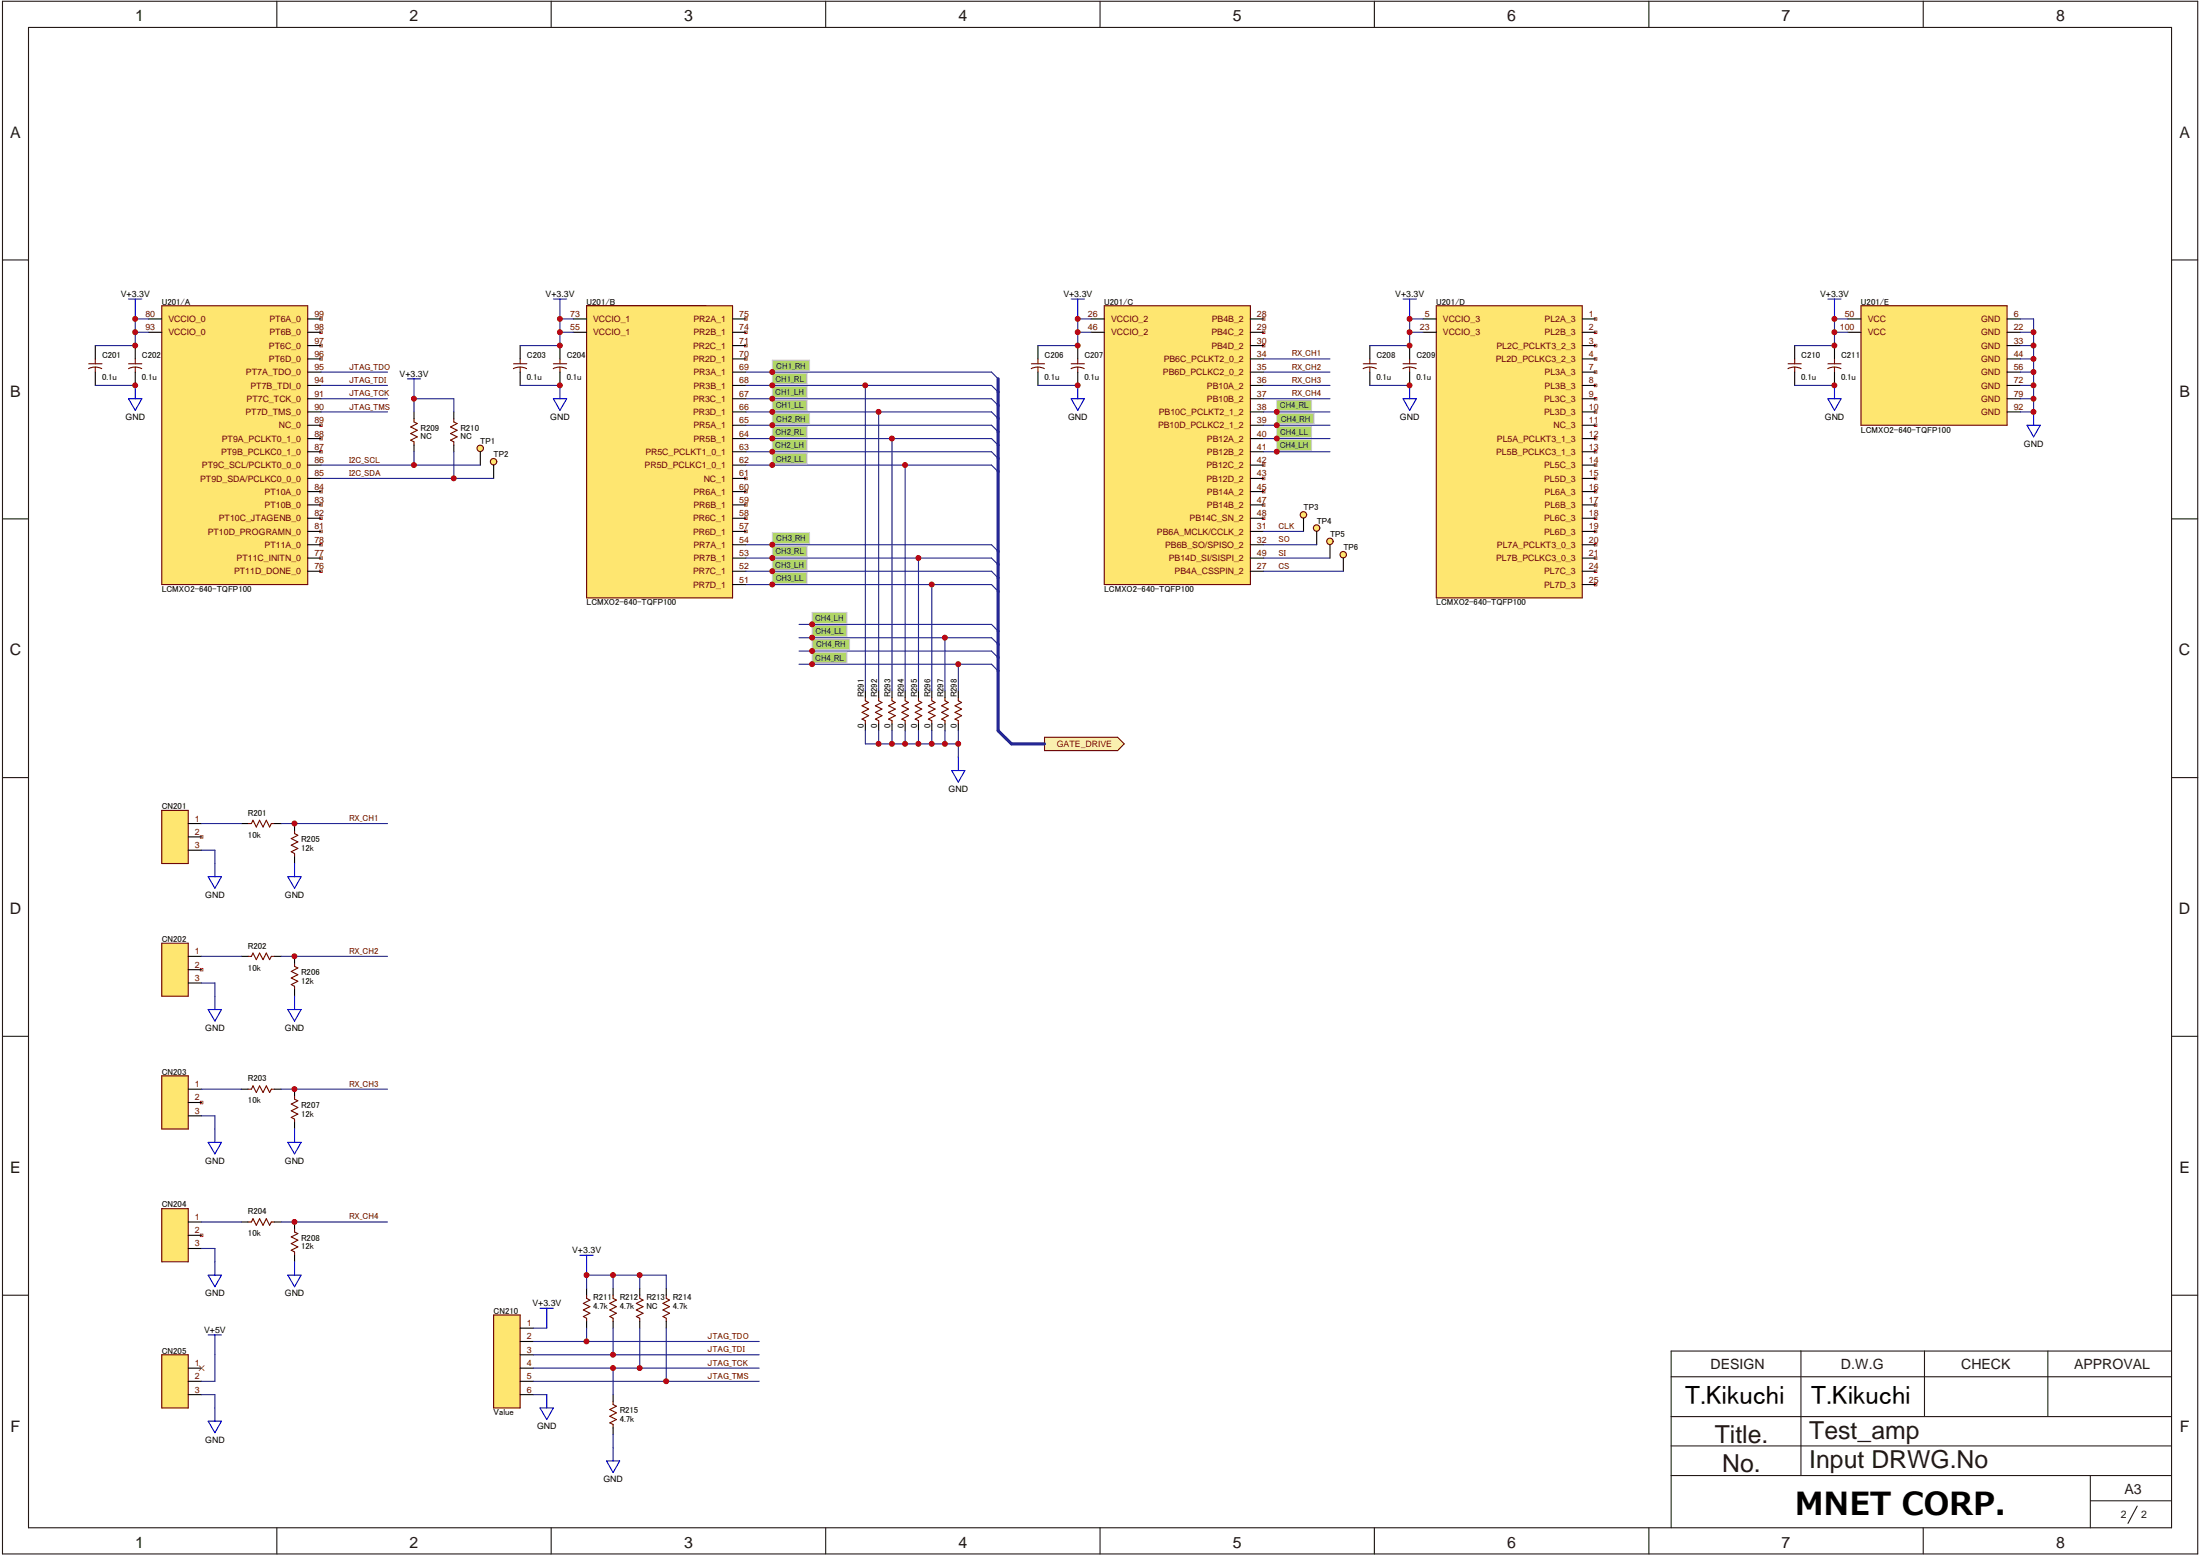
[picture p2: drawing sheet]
<svg xmlns="http://www.w3.org/2000/svg" width="297mm" height="210mm" viewBox="0 0 297 210" stroke-linecap="round" stroke-linejoin="round" font-family="sans-serif">
<g fill="none" stroke="#231916" stroke-width=".15">
<path d="M.3 .2h296.4v209.6h-296.4zM3.8 3.7h289.4v202.5h-289.4zM37.4 .2v3.5M74.4 .2v3.5M111.5 .2v3.5M148.5 .2v3.5M185.6 .2v3.5M222.6 .2v3.5M259.7 .2v3.5M.3 35.1h3.5M293.2 35.1h3.5M.3 70h3.5"/>
<path d="M293.2 70h3.5M.3 105h3.5M293.2 105h3.5M.3 139.9h3.5M293.2 139.9h3.5M.3 174.8h3.5M293.2 174.8h3.5M225.6 185.8h67.6M225.6 195.2h67.6M225.6 191.2h67.6M225.6 199.2h67.6M243.2 182.4v16.8"/>
<path d="M259.8 182.4v8.7M276.5 182.4v8.7M282.2 199.2v7M293.2 182.4h-67.6v23.8M37.4 206.2v3.6M74.4 206.2v3.6M111.5 206.2v3.6M148.5 206.2v3.6M185.6 206.2v3.6M222.6 206.2v3.6M259.7 206.2v3.6M282.3 202.6h10.9"/>
<path d="M288.6 203.3l-1.3 2.3"/>
</g>
<path d="M21.8 41.3h19.7v37.6h-19.7z" fill="#fee670"/>
<path d="M21.8 41.3h19.7v37.6h-19.7z" fill="none" stroke="#6e0000" stroke-width=".15"/>
<g fill="none" stroke="#e4007f" stroke-width=".14">
<path d="M43.2 42.9h.3v.3h-.3zM43.2 44.7h.3v.3h-.3zM43.2 46.5h.3v.3h-.3zM43.2 48.3h.3v.3h-.3zM43.2 57.2h.3v.4h-.3zM43.2 59h.3v.4h-.3zM43.2 76.9h.3v.4h-.3zM43.2 60.8h.3v.4h-.3zM43.2 66.2h.3v.3h-.3zM43.2 68h.3v.3h-.3zM43.2 69.8h.3v.3h-.3zM43.2 71.6h.3v.3h-.3z"/>
<path d="M43.2 73.4h.3v.3h-.3zM43.2 75.2h.3v.3h-.3z"/>
</g>
<g fill="none" stroke="#000" stroke-width=".15">
<path d="M20 44.9h1.8M20 43.1h1.8M41.5 59.2h1.8M41.5 57.4h1.8M41.5 48.5h1.8M41.5 46.7h1.8M41.5 44.9h1.8M41.5 43.1h1.8M41.5 50.2h1.8M41.5 52h1.8M41.5 53.8h1.8M41.5 55.6h1.8"/>
<path d="M41.5 77.1h1.8M41.5 75.3h1.8M41.5 73.5h1.8M41.5 71.7h1.8M41.5 70h1.8M41.5 68.2h1.8M41.5 66.4h1.8M41.5 61h1.8M41.5 64.6h1.8M41.5 62.8h1.8"/>
</g>
<path d="M79.2 41.3h16.1v37.6h-16.1z" fill="#fee670"/>
<path d="M79.2 41.3h16.1v37.6h-16.1z" fill="none" stroke="#6e0000" stroke-width=".15"/>
<path d="M79.2 41.3h19.7v39.4h-19.7z" fill="#fee670"/>
<path d="M79.2 41.3h19.7v39.4h-19.7z" fill="none" stroke="#6e0000" stroke-width=".15"/>
<path d="M100.5 42.9h.4v.3h-.4zM100.5 44.7h.4v.3h-.4zM100.5 46.5h.4v.3h-.4zM100.5 48.3h.4v.3h-.4zM100.5 64.4h.4v.3h-.4zM100.5 66.2h.4v.3h-.4zM100.5 68h.4v.3h-.4zM100.5 69.8h.4v.3h-.4zM100.5 71.6h.4v.3h-.4z" fill="none" stroke="#e4007f" stroke-width=".14"/>
<g fill="none" stroke="#000" stroke-width=".15">
<path d="M77.4 43.1h1.8M77.4 44.9h1.8M98.9 46.7h1.8M98.9 43.1h1.8M98.9 44.9h1.8M98.9 48.5h1.8M98.9 53.8h1.8M98.9 55.6h1.8M98.9 50.2h1.8M98.9 52h1.8M98.9 57.4h1.8M98.9 59.2h1.8"/>
<path d="M98.9 64.6h1.8M98.9 71.7h1.8M98.9 70h1.8M98.9 68.2h1.8M98.9 66.4h1.8M98.9 78.9h1.8M98.9 77.1h1.8M98.9 75.3h1.8M98.9 73.5h1.8M98.9 61h1.8M98.9 62.8h1.8"/>
</g>
<path d="M149.1 41.3h19.7v37.6h-19.7z" fill="#fee670"/>
<path d="M149.1 41.3h19.7v37.6h-19.7z" fill="none" stroke="#6e0000" stroke-width=".15"/>
<path d="M170.5 42.9h.3v.3h-.3zM170.5 44.7h.3v.3h-.3zM170.5 46.5h.3v.3h-.3zM170.5 62.6h.3v.3h-.3zM170.5 64.4h.3v.3h-.3zM170.5 66.2h.3v.3h-.3zM170.5 68h.3v.3h-.3zM170.5 69.8h.3v.3h-.3z" fill="none" stroke="#e4007f" stroke-width=".14"/>
<g fill="none" stroke="#000" stroke-width=".15">
<path d="M147.3 43.1h1.8M147.3 44.9h1.8M168.8 43.1h1.8M168.8 44.9h1.8M168.8 46.7h1.8M168.8 53.8h1.8M168.8 52h1.8M168.8 50.2h1.8M168.8 48.5h1.8M168.8 55.6h1.8M168.8 57.4h1.8M168.8 59.2h1.8"/>
<path d="M168.8 62.8h1.8M168.8 64.6h1.8M168.8 66.4h1.8M168.8 68.2h1.8M168.8 70h1.8M168.8 61h1.8M168.8 77.1h1.8M168.8 75.3h1.8M168.8 73.5h1.8M168.8 71.7h1.8"/>
</g>
<path d="M193.9 41.3h19.7v39.4h-19.7z" fill="#fee670"/>
<path d="M193.9 41.3h19.7v39.4h-19.7z" fill="none" stroke="#6e0000" stroke-width=".15"/>
<g fill="none" stroke="#e4007f" stroke-width=".14">
<path d="M215.3 51.9h.3v.3h-.3zM215.3 42.9h.3v.3h-.3zM215.3 44.7h.3v.3h-.3zM215.3 46.5h.3v.3h-.3zM215.3 48.3h.3v.3h-.3zM215.3 50.1h.3v.3h-.3zM215.3 53.7h.3v.3h-.3zM215.3 55.4h.3v.4h-.3zM215.3 57.2h.3v.4h-.3zM215.3 59h.3v.4h-.3zM215.3 60.8h.3v.4h-.3zM215.3 62.6h.3v.3h-.3z"/>
<path d="M215.3 64.4h.3v.3h-.3zM215.3 66.2h.3v.3h-.3zM215.3 68h.3v.3h-.3zM215.3 69.8h.3v.3h-.3zM215.3 71.6h.3v.3h-.3zM215.3 73.4h.3v.3h-.3zM215.3 75.2h.3v.3h-.3zM215.3 76.9h.3v.4h-.3zM215.3 78.7h.3v.4h-.3z"/>
</g>
<g fill="none" stroke="#000" stroke-width=".15">
<path d="M192.1 43.1h1.8M192.1 44.9h1.8M213.6 52h1.8M213.6 53.8h1.8M213.6 55.6h1.8M213.6 57.4h1.8M213.6 59.2h1.8M213.6 50.2h1.8M213.6 43.1h1.8M213.6 44.9h1.8M213.6 46.7h1.8M213.6 48.5h1.8"/>
<path d="M213.6 61h1.8M213.6 62.8h1.8M213.6 64.6h1.8M213.6 66.4h1.8M213.6 68.2h1.8M213.6 70h1.8M213.6 71.7h1.8M213.6 73.5h1.8M213.6 75.3h1.8M213.6 77.1h1.8M213.6 78.9h1.8"/>
</g>
<path d="M251.3 41.3h19.7v16.1h-19.7z" fill="#fee670"/>
<path d="M251.3 41.3h19.7v16.1h-19.7z" fill="none" stroke="#6e0000" stroke-width=".15"/>
<path d="M249.5 44.9h1.8M249.5 43.1h1.8M271 44.9h1.8M271 43.1h1.8M271 55.6h1.8M271 53.8h1.8M271 52h1.8M271 48.5h1.8M271 46.7h1.8M271 50.2h1.8" fill="none" stroke="#000" stroke-width=".15"/>
<path d="M21.8 109.4h3.6v7.1h-3.6z" fill="#fee670"/>
<path d="M21.8 109.4h3.6v7.2h-3.6z" fill="none" stroke="#6e0000" stroke-width=".15"/>
<path d="M25.4 111.2h1.8M25.4 113h1.8M25.4 114.8h1.8" fill="none" stroke="#000" stroke-width=".15"/>
<path d="M27 112.8h.4v.3h-.4z" fill="none" stroke="#e4007f" stroke-width=".14"/>
<path d="M21.8 127.3h3.6v7.2h-3.6z" fill="#fee670"/>
<path d="M21.8 127.3h3.6v7.2h-3.6z" fill="none" stroke="#6e0000" stroke-width=".15"/>
<path d="M27 130.7h.4v.4h-.4z" fill="none" stroke="#e4007f" stroke-width=".14"/>
<path d="M25.4 130.9h1.8M25.4 129.1h1.8M25.4 132.7h1.8" fill="none" stroke="#000" stroke-width=".15"/>
<path d="M21.8 145.2h3.6v7.2h-3.6z" fill="#fee670"/>
<path d="M21.8 145.2h3.6v7.2h-3.6z" fill="none" stroke="#6e0000" stroke-width=".15"/>
<path d="M27 148.7h.4v.3h-.4z" fill="none" stroke="#e4007f" stroke-width=".14"/>
<path d="M25.4 148.8h1.8M25.4 147h1.8M25.4 150.6h1.8" fill="none" stroke="#000" stroke-width=".15"/>
<path d="M21.8 163.2h3.6v7.1h-3.6z" fill="#fee670"/>
<g fill="none" stroke="#6e0000" stroke-width=".15">
<path d="M12 49.8l.8-.2 .9 .2M12 49.1h1.8M12.9 48.5v.6M12.9 49.6v.6M17.4 49.8l.8-.2 .9 .2M17.4 49.1h1.8M18.3 48.5v.6M18.3 49.6v.6M69.3 49.8l.9-.2 .9 .2M69.3 49.1h1.8M70.2 48.5v.6M70.2 49.6v.6"/>
<path d="M74.7 49.8l.9-.2 .9 .2M74.7 49.1h1.8M75.6 48.5v.6M75.6 49.6v.6M139.2 49.8l.9-.2 .9 .2M139.3 49.1h1.7M140.1 48.5v.6M140.1 49.6v.6M144.6 49.8l.9-.2 .9 .2M144.6 49.1h1.8M145.5 48.5v.6M145.5 49.6v.6"/>
<path d="M184 49.8l.9-.2 .9 .2M184.1 49.1h1.7M185 48.5v.6M185 49.6v.6M189.4 49.8l.9-.2 .9 .2M189.4 49.1h1.8M190.3 48.5v.6M190.3 49.6v.6M241.4 49.8l.9-.2 .9 .2M241.4 49.1h1.8M242.3 48.5v.6M242.3 49.6v.6"/>
<path d="M246.8 49.8l.9-.2 .9 .2M246.8 49.1h1.8M247.7 48.5v.6M247.7 49.6v.6M33.5 111.2h.4l.3-.5 .4 .9 .4-.9 .5 .9 .5-.9 .4 .9 .2-.4h.5M33.5 129.1h.4l.3-.4 .4 .8 .4-.8 .5 .8 .5-.8 .4 .8 .2-.4h.5M21.8 163.2h3.6v7.1h-3.6z"/>
</g>
<path d="M27 166.6h.4v.3h-.4z" fill="none" stroke="#e4007f" stroke-width=".14"/>
<g fill="none" stroke="#000" stroke-width=".15">
<path d="M12.9 46.7v1.8M12.9 50.2v1.8M18.3 46.7v1.8M18.3 50.2v1.8M70.2 46.7v1.8M70.2 50.2v1.8M75.6 46.7v1.8M75.6 50.2v1.8M140.1 46.7v1.8M140.1 50.2v1.8M145.5 46.7v1.8M145.5 50.2v1.8"/>
<path d="M185 46.7v1.8M185 50.2v1.8M190.3 46.7v1.8M190.3 50.2v1.8M242.3 46.7v1.8M242.3 50.2v1.8M247.7 46.7v1.8M247.7 50.2v1.8M32.6 111.2h.9M37.1 111.2h.9M32.6 129.1h.9M37.1 129.1h.9"/>
<path d="M25.4 166.8h1.8M25.4 165h1.8M25.4 168.5h1.8"/>
</g>
<path d="M66.7 177.5h3.5v12.5h-3.5z" fill="#fee670"/>
<path d="M39.8 112.1v.4l.4 .3-.9 .4 .9 .4-.9 .5 .9 .4-.9 .5 .5 .2v.5M39.8 130v.5l.4 .2-.9 .4 .9 .5-.9 .4 .9 .5-.9 .4 .5 .2v.5M33.5 147h.4l.3-.4 .4 .9 .4-.9 .5 .9 .5-.9 .4 .9 .2-.5h.5M39.8 147.9v.5l.4 .2-.9 .4 .9 .5-.9 .4 .9 .5-.9 .4 .5 .3v.4M33.5 165h.4l.3-.5 .4 .9 .4-.9 .5 .9 .5-.9 .4 .9 .2-.4h.5M39.8 165.8v.5l.4 .2-.9 .5 .9 .4-.9 .5 .9 .4-.9 .5 .5 .2v.4M66.7 177.5h3.5v12.6h-3.5zM79.2 174.8v.5l.4 .2-.8 .4 .8 .5-.8 .4 .8 .5-.8 .4 .4 .2v.5M82.8 174.8v.5l.4 .2-.9 .4 .9 .5-.9 .4 .9 .5-.9 .4 .5 .2v.5M86.4 174.8v.5l.4 .2-.9 .4 .9 .5-.9 .4 .9 .5-.9 .4 .5 .2v.5M90 174.8v.5l.4 .2-.9 .4 .9 .5-.9 .4 .9 .5-.9 .4 .5 .2v.5" fill="none" stroke="#6e0000" stroke-width=".15"/>
<g fill="none" stroke="#000" stroke-width=".15">
<path d="M39.8 111.2v.9M39.8 115.7v.9M39.8 129.1v.9M39.8 133.6v.9M32.6 147h.9M37.1 147h.9M39.8 147v.9M39.8 151.5v.9M32.6 165h.9M37.1 165h.9M39.8 165v.8M39.8 169.4v.9"/>
<path d="M70.2 179.3h1.8M79.2 173.9v.9M79.2 178.4v.9M82.8 173.9v.9M82.8 178.4v.9M86.4 173.9v.9M86.4 178.4v.9M90 173.9v.9M90 178.4v.9M70.2 181.1h1.8M70.2 182.9h1.8M70.2 184.7h1.8"/>
<path d="M70.2 186.5h1.8M70.2 188.3h1.8"/>
</g>
<circle cx="64.8" cy="60.5" r=".44" fill="#fee670"/>
<circle cx="64.8" cy="60.5" r=".43" fill="none" stroke="#6e0000" stroke-width=".15"/>
<path d="M64.9 61v1.8" fill="none" stroke="#000" stroke-width=".15"/>
<circle cx="66.6" cy="62.3" r=".44" fill="#fee670"/>
<g fill="none" stroke="#6e0000" stroke-width=".15">
<path d="M116.8 94.1v.5l.5 .2-.9 .5 .9 .4-.9 .5 .9 .4-.9 .5 .4 .2v.4M118.6 94.1v.5l.5 .2-.9 .5 .9 .4-.9 .5 .9 .4-.9 .5 .4 .2v.4M120.4 94.1v.5l.5 .2-.9 .5 .9 .4-.9 .5 .9 .4-.9 .5 .4 .2v.4M122.2 94.1v.5l.5 .2-.9 .5 .9 .4-.9 .5 .9 .4-.9 .5 .4 .2v.4M124 94.1v.5l.5 .2-.9 .5 .9 .4-.9 .5 .9 .4-.9 .5 .4 .2v.4M125.8 94.1v.5l.5 .2-1 .5 1 .4-1 .5 1 .4-1 .5 .5 .2v.4M127.6 94.1v.5l.4 .2-.9 .5 .9 .4-.9 .5 .9 .4-.9 .5 .5 .2v.4M129.4 94.1v.5l.4 .2-.9 .5 .9 .4-.9 .5 .9 .4-.9 .5 .5 .2v.4"/>
<circle cx="66.6" cy="62.3" r=".43"/>
</g>
<g fill="none" stroke="#000" stroke-width=".15">
<path d="M66.7 62.8v1.8M116.8 93.3v.8M116.8 97.7v.9M118.6 93.3v.8M118.6 97.7v.9M120.4 93.3v.8M120.4 97.7v.9M122.2 93.3v.8M122.2 97.7v.9M124 93.3v.8M124 97.7v.9M125.8 93.3v.8"/>
<path d="M125.8 97.7v.9M127.6 93.3v.8M127.6 97.7v.9M129.4 93.3v.8M129.4 97.7v.9"/>
</g>
<path d="M21.8 182.9h3.6v7.1h-3.6z" fill="#fee670"/>
<path d="M21.8 182.9h3.6v7.2h-3.6z" fill="none" stroke="#6e0000" stroke-width=".15"/>
<path d="M26.9 184.3l.2 .3M27.1 184.8l-.2 .2M27.3 184.8l.3 .2M27.6 184.3l-.3 .3" fill="none" stroke="#e4007f" stroke-width=".14"/>
<path d="M25.4 184.7h1.8M25.4 188.3h1.8M25.4 186.5h1.8" fill="none" stroke="#000" stroke-width=".15"/>
<circle cx="176" cy="69.5" r=".45" fill="#fee670"/>
<circle cx="176" cy="69.5" r=".43" fill="none" stroke="#6e0000" stroke-width=".15"/>
<path d="M176 70v1.7" fill="none" stroke="#000" stroke-width=".15"/>
<circle cx="177.8" cy="71.3" r=".45" fill="#fee670"/>
<circle cx="177.8" cy="71.3" r=".43" fill="none" stroke="#6e0000" stroke-width=".15"/>
<path d="M177.8 71.7v1.8" fill="none" stroke="#000" stroke-width=".15"/>
<circle cx="179.6" cy="73.1" r=".44" fill="#fee670"/>
<circle cx="179.6" cy="73.1" r=".43" fill="none" stroke="#6e0000" stroke-width=".15"/>
<path d="M179.6 73.5v1.8" fill="none" stroke="#000" stroke-width=".15"/>
<circle cx="181.4" cy="74.9" r=".45" fill="#fee670"/>
<g fill="none" stroke="#6e0000" stroke-width=".15">
<path d="M55.9 56.5v.5l.4 .2-.8 .4 .8 .5-.8 .4 .8 .5-.8 .4 .4 .2v.5M61.3 56.5v.5l.4 .2-.9 .4 .9 .5-.9 .4 .9 .5-.9 .4 .5 .2v.5M82.8 189.1v.5l.4 .2-.9 .5 .9 .4-.9 .5 .9 .4-.9 .5 .5 .2v.4"/>
<circle cx="181.4" cy="74.9" r=".43"/>
</g>
<path d="M55.9 55.6v.9M61.3 55.6v.9M55.9 60.1v.9M61.3 60.1v.9M181.4 75.3v1.8M82.8 188.3v.8M82.8 192.7v.9" fill="none" stroke="#000" stroke-width=".15"/>
<g fill="none" stroke="#1e2188" stroke-width=".15">
<path d="M12.9 52h5.4M18.3 44.9h1.7M20 43.1h-1.7v3.6h-5.4M43.3 53.8h9M43.3 50.2h9M43.3 52h9M43.3 55.6h9M55.9 55.6v-1.8h5.4v1.8M70.2 52h5.4M75.6 44.9h1.8M77.4 43.1h-1.8v3.6h-5.4M100.7 53.8h33.2l.9 .9"/>
<path d="M100.7 50.2h33.2l.9 .9M100.7 52h33.2l.9 .9M100.7 55.6h33.2l.9 .9M100.7 57.4h33.2l.9 .9M100.7 59.2h33.2l.9 .9M116.8 52v41.3M118.6 55.6v37.7M120.4 59.2v34.1M140.1 52h5.4M145.5 44.9h1.8M147.3 43.1h-1.8v3.6h-5.4M170.6 53.8h9"/>
<path d="M170.6 50.2h9M170.6 52h9M170.6 55.6h9M170.6 57.4h9M170.6 59.2h9M170.6 48.5h9M185 52h5.3M190.3 44.9h1.8M192.1 43.1h-1.8v3.6h-5.3M242.3 52h5.4M247.7 44.9h1.8M249.5 43.1h-1.8v3.6h-5.4"/>
<path d="M272.8 44.9h1.8M272.8 43.1h1.8v12.5h-1.8M272.8 46.7h1.8M272.8 53.8h1.8M272.8 50.2h1.8M272.8 52h1.8M272.8 48.5h1.8M43.3 64.6h23.4M43.3 62.8h21.6M55.9 61v1.8M61.3 61v3.6M100.7 62.8h33.2l.9 .9"/>
<path d="M100.7 78.9h33.2l.9 .9M100.7 77.1h33.2l.9 .9M100.7 75.3h33.2l.9 .9M100.7 73.5h33.2l.9 .9M100.7 61h33.2l.9 .9M122.2 62.8v30.5M124 75.3v18M125.8 78.9v14.4M170.6 77.1h10.8M170.6 75.3h9M170.6 73.5h7.2M170.6 61h9"/>
<path d="M170.6 71.7h5.4M107.9 89.7h26l.9 .9M107.9 87.9h26l.9 .9M107.9 86.1h26l.9 .9M107.9 84.3h26l.9 .9M116.8 98.6v1.8h12.6M118.6 98.6v1.8M120.4 98.6v1.8M122.2 98.6v1.8M124 98.6v1.8M125.8 98.6v1.8M127.6 86.1v7.2"/>
<path d="M127.6 98.6v1.8M129.4 89.7v3.6M129.4 98.6v3.6M27.2 111.2h5.4M27.2 114.8h1.8v1.8M38 111.2h14.3M27.2 129.1h5.4M27.2 132.7h1.8v1.8M38 129.1h14.3M27.2 147h5.4M27.2 150.6h1.8v1.8M38 147h14.3"/>
<path d="M27.2 165h5.4M27.2 168.5h1.8v1.8M38 165h14.3M72 179.3h1.8M79.2 173.9v-1.8h10.8v1.8M79.2 179.3v1.8M82.8 172.1v1.8M82.8 179.3v3.6M86.4 172.1v1.8M86.4 179.3v5.4M90 179.3v7.2M27.2 188.3h1.8v1.8"/>
<path d="M29 182.9v3.6h-1.8M72 181.1h30.5M72 182.9h30.5M72 184.7h30.5M72 186.5h30.5M72 188.3h1.8M82.8 184.7v3.6M82.8 193.6v1.8"/>
</g>
<path d="M141 99.5h9.9l.9 .9-.9 .9h-9.9z" fill-rule="evenodd" fill="#fffab7"/>
<path d="M141 99.5h9.9l.9 .9-.9 .9h-9.9z" fill="none" stroke="#6e0000" stroke-width=".15"/>
<path d="M104.3 52.2h4.6v1.4h-4.6z" fill="#b1d665"/>
<path d="M104.3 52.2h4.7v1.4h-4.7z" fill="none" stroke="#ccc" stroke-width=".15"/>
<path d="M104.3 54h4.6v1.4h-4.6z" fill="#b1d665"/>
<path d="M104.3 54h4.7v1.4h-4.7z" fill="none" stroke="#ccc" stroke-width=".15"/>
<path d="M104.3 48.6h5v1.4h-5z" fill="#b1d665"/>
<path d="M104.3 48.6h5v1.5h-5z" fill="none" stroke="#ccc" stroke-width=".15"/>
<path d="M104.3 50.4h4.6v1.4h-4.6z" fill="#b1d665"/>
<path d="M104.3 50.4h4.7v1.4h-4.7z" fill="none" stroke="#ccc" stroke-width=".15"/>
<path d="M104.3 77.3h4.6v1.4h-4.6z" fill="#b1d665"/>
<path d="M104.3 77.3h4.7v1.4h-4.7z" fill="none" stroke="#ccc" stroke-width=".15"/>
<path d="M104.3 75.5h4.6v1.4h-4.6z" fill="#b1d665"/>
<path d="M104.3 75.5h4.7v1.4h-4.7z" fill="none" stroke="#ccc" stroke-width=".15"/>
<path d="M104.3 73.7h4.6v1.4h-4.6z" fill="#b1d665"/>
<path d="M104.3 73.7h4.7v1.4h-4.7z" fill="none" stroke="#ccc" stroke-width=".15"/>
<path d="M104.3 71.9h5v1.4h-5z" fill="#b1d665"/>
<path d="M104.3 71.9h5v1.5h-5z" fill="none" stroke="#ccc" stroke-width=".15"/>
<path d="M104.3 59.4h4.6v1.4h-4.6z" fill="#b1d665"/>
<path d="M104.3 59.4h4.7v1.4h-4.7z" fill="none" stroke="#ccc" stroke-width=".15"/>
<path d="M104.3 61.2h4.6v1.4h-4.6z" fill="#b1d665"/>
<path d="M104.3 61.2h4.7v1.4h-4.7z" fill="none" stroke="#ccc" stroke-width=".15"/>
<path d="M104.3 55.8h5v1.4h-5z" fill="#b1d665"/>
<path d="M104.3 55.8h5v1.4h-5z" fill="none" stroke="#ccc" stroke-width=".15"/>
<path d="M104.3 57.6h4.6v1.4h-4.6z" fill="#b1d665"/>
<path d="M104.3 57.6h4.7v1.4h-4.7z" fill="none" stroke="#ccc" stroke-width=".15"/>
<path d="M172.4 54h4.7v1.4h-4.7z" fill="#b1d665"/>
<path d="M172.4 54h4.7v1.4h-4.7z" fill="none" stroke="#ccc" stroke-width=".15"/>
<path d="M109.7 88.1h4.6v1.4h-4.6z" fill="#b1d665"/>
<path d="M109.7 88.1h4.6v1.4h-4.6z" fill="none" stroke="#ccc" stroke-width=".15"/>
<path d="M172.4 55.8h5v1.4h-5z" fill="#b1d665"/>
<path d="M172.4 55.8h5v1.4h-5z" fill="none" stroke="#ccc" stroke-width=".15"/>
<path d="M109.7 86.3h5v1.4h-5z" fill="#b1d665"/>
<path d="M109.7 86.3h5v1.4h-5z" fill="none" stroke="#ccc" stroke-width=".15"/>
<path d="M172.4 57.6h4.7v1.4h-4.7z" fill="#b1d665"/>
<path d="M172.4 57.6h4.7v1.4h-4.7z" fill="none" stroke="#ccc" stroke-width=".15"/>
<path d="M109.7 84.5h4.6v1.4h-4.6z" fill="#b1d665"/>
<path d="M109.7 84.5h4.6v1.4h-4.6z" fill="none" stroke="#ccc" stroke-width=".15"/>
<path d="M172.4 59.4h4.7v1.4h-4.7z" fill="#b1d665"/>
<path d="M172.4 59.4h4.7v1.4h-4.7z" fill="none" stroke="#ccc" stroke-width=".15"/>
<path d="M109.7 82.7h4.6v1.4h-4.6z" fill="#b1d665"/>
<path d="M109.7 82.7h4.6v1.4h-4.6z" fill="none" stroke="#ccc" stroke-width=".15"/>
<g fill="none" stroke="#00f" stroke-width=".15">
<path d="M17.4 40.4h1.8M17.4 53.8h1.8l-.9 1.6zM18.3 40.4v2.7M18.3 52v1.8M55 51.1h1.8M55.9 51.1v2.7M74.7 40.4h1.8M74.7 53.8h1.8l-.9 1.6zM75.6 40.4v2.7M75.6 52v1.8M144.6 40.4h1.8M144.6 53.8h1.8l-.9 1.6z"/>
<path d="M145.5 40.4v2.7M145.5 52v1.8M189.4 40.4h1.8M189.4 53.8h1.8l-.9 1.6zM190.3 40.4v2.7M190.3 52v1.8M246.8 40.4h1.8M246.8 53.8h1.8l-.9 1.6zM247.7 40.4v2.7M247.7 52v1.8M273.7 57.4h1.8l-.9 1.6zM274.6 55.6v1.8"/>
<path d="M28.1 118.3h1.8l-.9 1.6zM29 116.6v1.7M38.9 118.3h1.8l-.9 1.6zM39.8 116.6v1.7M128.5 104h1.8l-.9 1.6zM129.4 102.2v1.8M28.1 136.3h1.8l-.9 1.5zM29 134.5v1.8M38.9 136.3h1.8l-.9 1.5zM39.8 134.5v1.8M28.1 154.2h1.8l-.9 1.6zM29 152.4v1.8"/>
<path d="M38.9 154.2h1.8l-.9 1.6zM39.8 152.4v1.8M28.1 172.1h1.8l-.9 1.6zM29 170.3v1.8M38.9 172.1h1.8l-.9 1.6zM39.8 170.3v1.8M72.9 176.6h1.8M73.8 176.6v2.7M78.3 169.4h1.8M79.2 169.4v2.7M28.1 191.8h1.8l-.9 1.6zM28.1 180.2h1.8"/>
<path d="M29 180.2v2.7M29 190.1v1.7M72.9 190.1h1.8l-.9 1.5zM73.8 188.3v1.8M81.9 197.2h1.8l-.9 1.6zM82.8 195.4v1.8"/>
</g>
<circle cx="18.2" cy="44.8" r=".33" fill="#b50000"/>
<circle cx="18.2" cy="44.8" r=".33" fill="none" stroke="#b50000" stroke-width=".14"/>
<circle cx="18.2" cy="43" r=".33" fill="#b50000"/>
<circle cx="18.2" cy="43" r=".33" fill="none" stroke="#b50000" stroke-width=".14"/>
<circle cx="18.2" cy="46.6" r=".33" fill="#b50000"/>
<circle cx="18.2" cy="46.6" r=".33" fill="none" stroke="#b50000" stroke-width=".14"/>
<circle cx="75.6" cy="44.8" r=".33" fill="#b50000"/>
<circle cx="75.6" cy="44.8" r=".33" fill="none" stroke="#b50000" stroke-width=".14"/>
<circle cx="75.6" cy="46.6" r=".33" fill="#b50000"/>
<circle cx="75.6" cy="46.6" r=".33" fill="none" stroke="#b50000" stroke-width=".14"/>
<circle cx="75.6" cy="43" r=".33" fill="#b50000"/>
<circle cx="75.6" cy="43" r=".33" fill="none" stroke="#b50000" stroke-width=".14"/>
<circle cx="145.5" cy="44.8" r=".33" fill="#b50000"/>
<circle cx="145.5" cy="44.8" r=".33" fill="none" stroke="#b50000" stroke-width=".14"/>
<circle cx="145.5" cy="46.6" r=".33" fill="#b50000"/>
<circle cx="145.5" cy="46.6" r=".33" fill="none" stroke="#b50000" stroke-width=".14"/>
<circle cx="145.5" cy="43" r=".33" fill="#b50000"/>
<circle cx="145.5" cy="43" r=".33" fill="none" stroke="#b50000" stroke-width=".14"/>
<circle cx="190.3" cy="44.8" r=".33" fill="#b50000"/>
<circle cx="190.3" cy="44.8" r=".33" fill="none" stroke="#b50000" stroke-width=".14"/>
<circle cx="190.3" cy="43" r=".33" fill="#b50000"/>
<circle cx="190.3" cy="43" r=".33" fill="none" stroke="#b50000" stroke-width=".14"/>
<circle cx="190.3" cy="46.6" r=".33" fill="#b50000"/>
<circle cx="190.3" cy="46.6" r=".33" fill="none" stroke="#b50000" stroke-width=".14"/>
<circle cx="247.7" cy="44.8" r=".33" fill="#b50000"/>
<circle cx="247.7" cy="44.8" r=".33" fill="none" stroke="#b50000" stroke-width=".14"/>
<circle cx="247.7" cy="43" r=".33" fill="#b50000"/>
<circle cx="247.7" cy="43" r=".33" fill="none" stroke="#b50000" stroke-width=".14"/>
<circle cx="247.7" cy="46.6" r=".33" fill="#b50000"/>
<circle cx="247.7" cy="46.6" r=".33" fill="none" stroke="#b50000" stroke-width=".14"/>
<circle cx="79.2" cy="172.1" r=".33" fill="#b50000"/>
<circle cx="79.2" cy="172.1" r=".33" fill="none" stroke="#b50000" stroke-width=".14"/>
<circle cx="82.8" cy="172.1" r=".33" fill="#b50000"/>
<circle cx="82.8" cy="172.1" r=".33" fill="none" stroke="#b50000" stroke-width=".14"/>
<circle cx="86.4" cy="172.1" r=".33" fill="#b50000"/>
<circle cx="86.4" cy="172.1" r=".33" fill="none" stroke="#b50000" stroke-width=".14"/>
<circle cx="55.9" cy="53.8" r=".33" fill="#b50000"/>
<circle cx="55.9" cy="53.8" r=".33" fill="none" stroke="#b50000" stroke-width=".14"/>
<circle cx="79.2" cy="181.1" r=".33" fill="#b50000"/>
<circle cx="79.2" cy="181.1" r=".33" fill="none" stroke="#b50000" stroke-width=".14"/>
<circle cx="82.8" cy="182.9" r=".33" fill="#b50000"/>
<circle cx="82.8" cy="182.9" r=".33" fill="none" stroke="#b50000" stroke-width=".14"/>
<circle cx="82.8" cy="184.7" r=".33" fill="#b50000"/>
<circle cx="82.8" cy="184.7" r=".33" fill="none" stroke="#b50000" stroke-width=".14"/>
<circle cx="86.4" cy="184.7" r=".33" fill="#b50000"/>
<circle cx="86.4" cy="184.7" r=".33" fill="none" stroke="#b50000" stroke-width=".14"/>
<circle cx="89.9" cy="186.4" r=".33" fill="#b50000"/>
<circle cx="89.9" cy="186.4" r=".33" fill="none" stroke="#b50000" stroke-width=".14"/>
<circle cx="61.3" cy="64.6" r=".33" fill="#b50000"/>
<circle cx="61.3" cy="64.6" r=".33" fill="none" stroke="#b50000" stroke-width=".14"/>
<circle cx="55.9" cy="62.8" r=".33" fill="#b50000"/>
<circle cx="55.9" cy="62.8" r=".33" fill="none" stroke="#b50000" stroke-width=".14"/>
<circle cx="118.6" cy="55.6" r=".33" fill="#b50000"/>
<circle cx="118.6" cy="55.6" r=".33" fill="none" stroke="#b50000" stroke-width=".14"/>
<circle cx="116.8" cy="52" r=".33" fill="#b50000"/>
<circle cx="116.8" cy="52" r=".33" fill="none" stroke="#b50000" stroke-width=".14"/>
<circle cx="125.8" cy="78.9" r=".33" fill="#b50000"/>
<circle cx="125.8" cy="78.9" r=".33" fill="none" stroke="#b50000" stroke-width=".14"/>
<circle cx="124" cy="75.3" r=".33" fill="#b50000"/>
<circle cx="124" cy="75.3" r=".33" fill="none" stroke="#b50000" stroke-width=".14"/>
<circle cx="122.2" cy="62.8" r=".33" fill="#b50000"/>
<circle cx="122.2" cy="62.8" r=".33" fill="none" stroke="#b50000" stroke-width=".14"/>
<circle cx="120.4" cy="59.2" r=".33" fill="#b50000"/>
<circle cx="120.4" cy="59.2" r=".33" fill="none" stroke="#b50000" stroke-width=".14"/>
<circle cx="39.8" cy="164.9" r=".33" fill="#b50000"/>
<circle cx="39.8" cy="164.9" r=".33" fill="none" stroke="#b50000" stroke-width=".14"/>
<circle cx="39.8" cy="147" r=".33" fill="#b50000"/>
<circle cx="39.8" cy="147" r=".33" fill="none" stroke="#b50000" stroke-width=".14"/>
<circle cx="39.8" cy="129.1" r=".33" fill="#b50000"/>
<circle cx="39.8" cy="129.1" r=".33" fill="none" stroke="#b50000" stroke-width=".14"/>
<circle cx="39.8" cy="111.2" r=".33" fill="#b50000"/>
<circle cx="39.8" cy="111.2" r=".33" fill="none" stroke="#b50000" stroke-width=".14"/>
<circle cx="129.4" cy="89.7" r=".33" fill="#b50000"/>
<circle cx="129.4" cy="89.7" r=".33" fill="none" stroke="#b50000" stroke-width=".14"/>
<circle cx="127.6" cy="86.1" r=".33" fill="#b50000"/>
<circle cx="127.6" cy="86.1" r=".33" fill="none" stroke="#b50000" stroke-width=".14"/>
<circle cx="274.6" cy="55.6" r=".33" fill="#b50000"/>
<circle cx="274.6" cy="55.6" r=".33" fill="none" stroke="#b50000" stroke-width=".14"/>
<circle cx="274.6" cy="53.8" r=".33" fill="#b50000"/>
<circle cx="274.6" cy="53.8" r=".33" fill="none" stroke="#b50000" stroke-width=".14"/>
<circle cx="274.6" cy="52" r=".33" fill="#b50000"/>
<circle cx="274.6" cy="52" r=".33" fill="none" stroke="#b50000" stroke-width=".14"/>
<circle cx="274.6" cy="50.2" r=".33" fill="#b50000"/>
<circle cx="274.6" cy="50.2" r=".33" fill="none" stroke="#b50000" stroke-width=".14"/>
<circle cx="274.6" cy="48.4" r=".33" fill="#b50000"/>
<circle cx="274.6" cy="48.4" r=".33" fill="none" stroke="#b50000" stroke-width=".14"/>
<circle cx="274.6" cy="46.6" r=".33" fill="#b50000"/>
<circle cx="274.6" cy="46.6" r=".33" fill="none" stroke="#b50000" stroke-width=".14"/>
<circle cx="274.6" cy="44.8" r=".33" fill="#b50000"/>
<circle cx="274.6" cy="44.8" r=".33" fill="none" stroke="#b50000" stroke-width=".14"/>
<circle cx="18.2" cy="52" r=".33" fill="#b50000"/>
<circle cx="18.2" cy="52" r=".33" fill="none" stroke="#b50000" stroke-width=".14"/>
<circle cx="75.6" cy="52" r=".33" fill="#b50000"/>
<circle cx="75.6" cy="52" r=".33" fill="none" stroke="#b50000" stroke-width=".14"/>
<circle cx="145.5" cy="52" r=".33" fill="#b50000"/>
<circle cx="145.5" cy="52" r=".33" fill="none" stroke="#b50000" stroke-width=".14"/>
<circle cx="190.3" cy="52" r=".33" fill="#b50000"/>
<circle cx="190.3" cy="52" r=".33" fill="none" stroke="#b50000" stroke-width=".14"/>
<circle cx="247.7" cy="52" r=".33" fill="#b50000"/>
<circle cx="247.7" cy="52" r=".33" fill="none" stroke="#b50000" stroke-width=".14"/>
<circle cx="118.6" cy="100.4" r=".33" fill="#b50000"/>
<circle cx="118.6" cy="100.4" r=".33" fill="none" stroke="#b50000" stroke-width=".14"/>
<circle cx="120.4" cy="100.4" r=".33" fill="#b50000"/>
<circle cx="120.4" cy="100.4" r=".33" fill="none" stroke="#b50000" stroke-width=".14"/>
<circle cx="122.2" cy="100.4" r=".33" fill="#b50000"/>
<circle cx="122.2" cy="100.4" r=".33" fill="none" stroke="#b50000" stroke-width=".14"/>
<circle cx="124" cy="100.4" r=".33" fill="#b50000"/>
<circle cx="124" cy="100.4" r=".33" fill="none" stroke="#b50000" stroke-width=".14"/>
<circle cx="125.8" cy="100.4" r=".33" fill="#b50000"/>
<circle cx="125.8" cy="100.4" r=".33" fill="none" stroke="#b50000" stroke-width=".14"/>
<circle cx="127.6" cy="100.4" r=".33" fill="#b50000"/>
<circle cx="127.6" cy="100.4" r=".33" fill="none" stroke="#b50000" stroke-width=".14"/>
<circle cx="129.4" cy="100.4" r=".33" fill="#b50000"/>
<circle cx="129.4" cy="100.4" r=".33" fill="none" stroke="#b50000" stroke-width=".14"/>
<circle cx="104.3" cy="53.8" r=".33" fill="#b50000"/>
<circle cx="104.3" cy="53.8" r=".33" fill="none" stroke="#b50000" stroke-width=".14"/>
<circle cx="104.3" cy="55.6" r=".33" fill="#b50000"/>
<circle cx="104.3" cy="55.6" r=".33" fill="none" stroke="#b50000" stroke-width=".14"/>
<circle cx="104.3" cy="50.2" r=".33" fill="#b50000"/>
<circle cx="104.3" cy="50.2" r=".33" fill="none" stroke="#b50000" stroke-width=".14"/>
<circle cx="104.3" cy="52" r=".33" fill="#b50000"/>
<circle cx="104.3" cy="52" r=".33" fill="none" stroke="#b50000" stroke-width=".14"/>
<circle cx="104.3" cy="78.9" r=".33" fill="#b50000"/>
<circle cx="104.3" cy="78.9" r=".33" fill="none" stroke="#b50000" stroke-width=".14"/>
<circle cx="104.3" cy="77.1" r=".33" fill="#b50000"/>
<circle cx="104.3" cy="77.1" r=".33" fill="none" stroke="#b50000" stroke-width=".14"/>
<circle cx="104.3" cy="75.3" r=".33" fill="#b50000"/>
<circle cx="104.3" cy="75.3" r=".33" fill="none" stroke="#b50000" stroke-width=".14"/>
<circle cx="104.3" cy="73.5" r=".33" fill="#b50000"/>
<circle cx="104.3" cy="73.5" r=".33" fill="none" stroke="#b50000" stroke-width=".14"/>
<circle cx="104.3" cy="61" r=".33" fill="#b50000"/>
<circle cx="104.3" cy="61" r=".33" fill="none" stroke="#b50000" stroke-width=".14"/>
<circle cx="104.3" cy="62.8" r=".33" fill="#b50000"/>
<circle cx="104.3" cy="62.8" r=".33" fill="none" stroke="#b50000" stroke-width=".14"/>
<circle cx="104.3" cy="57.4" r=".33" fill="#b50000"/>
<circle cx="104.3" cy="57.4" r=".33" fill="none" stroke="#b50000" stroke-width=".14"/>
<circle cx="104.3" cy="59.2" r=".33" fill="#b50000"/>
<circle cx="104.3" cy="59.2" r=".33" fill="none" stroke="#b50000" stroke-width=".14"/>
<circle cx="172.4" cy="55.6" r=".33" fill="#b50000"/>
<circle cx="172.4" cy="55.6" r=".33" fill="none" stroke="#b50000" stroke-width=".14"/>
<circle cx="172.4" cy="57.4" r=".33" fill="#b50000"/>
<circle cx="172.4" cy="57.4" r=".33" fill="none" stroke="#b50000" stroke-width=".14"/>
<circle cx="172.4" cy="59.2" r=".33" fill="#b50000"/>
<circle cx="172.4" cy="59.2" r=".33" fill="none" stroke="#b50000" stroke-width=".14"/>
<circle cx="172.4" cy="61" r=".33" fill="#b50000"/>
<circle cx="172.4" cy="61" r=".33" fill="none" stroke="#b50000" stroke-width=".14"/>
<circle cx="109.6" cy="86.1" r=".33" fill="#b50000"/>
<circle cx="109.6" cy="86.1" r=".33" fill="none" stroke="#b50000" stroke-width=".14"/>
<circle cx="109.6" cy="89.7" r=".33" fill="#b50000"/>
<circle cx="109.6" cy="89.7" r=".33" fill="none" stroke="#b50000" stroke-width=".14"/>
<circle cx="109.6" cy="84.3" r=".33" fill="#b50000"/>
<circle cx="109.6" cy="84.3" r=".33" fill="none" stroke="#b50000" stroke-width=".14"/>
<circle cx="109.6" cy="87.9" r=".33" fill="#b50000"/>
<circle cx="109.6" cy="87.9" r=".33" fill="none" stroke="#b50000" stroke-width=".14"/>
<path d="M134.8 51.1v47.5l1.8 1.8h4.4" fill="none" stroke="#1e2188" stroke-width=".42"/>
<text font-size="4.3" x="242.3" y="204.4">MNET CORP.</text>
<g font-size="3.6">
<text x="227.5" y="189.5">T.Kikuchi</text>
<text x="244.5" y="189.5">T.Kikuchi</text>
</g>
<g font-size="3.3" fill="#231916">
<text x="231.5" y="194.8">Title.</text>
<text x="244.3" y="194.2">Test_amp</text>
<text x="232.5" y="198.7">No.</text>
<text x="244.3" y="198.2">Input DRWG.No</text>
</g>
<g font-size="2.1" fill="#231916">
<text x="18.3" y="2.9">1</text>
<text x="55.3" y="2.9">2</text>
<text x="92.4" y="2.9">3</text>
<text x="129.4" y="2.9">4</text>
<text x="166.5" y="2.9">5</text>
<text x="203.5" y="2.9">6</text>
<text x="240.6" y="2.9">7</text>
<text x="277.6" y="2.9">8</text>
<text x="1.4" y="18.6">A</text>
<text x="294.3" y="18.6">A</text>
<text x="1.4" y="53.5">B</text>
<text x="294.3" y="53.5">B</text>
<text x="1.3" y="88.5">C</text>
<text x="294.2" y="88.5">C</text>
<text x="1.3" y="123.4">D</text>
<text x="294.2" y="123.4">D</text>
<text x="1.4" y="158.3">E</text>
<text x="294.3" y="158.3">E</text>
<text x="1.4" y="193.3">F</text>
<text x="294.3" y="193.3">F</text>
<text x="18.3" y="209">1</text>
<text x="55.3" y="209">2</text>
<text x="92.4" y="209">3</text>
<text x="129.4" y="209">4</text>
<text x="166.5" y="209">5</text>
<text x="203.5" y="209">6</text>
<text x="240.6" y="209">7</text>
<text x="277.6" y="209">8</text>
</g>
<g font-size="1.9" fill="#231916">
<text x="231" y="184.8">DESIGN</text>
<text x="248.6" y="184.8">D.W.G</text>
<text x="264.8" y="184.8">CHECK</text>
<text x="280" y="184.8">APPROVAL</text>
<text x="286.8" y="201.6">A3</text>
</g>
<g font-size="1.4" fill="#231916">
<text x="286.3" y="204.9">2</text>
<text x="289.1" y="204.9">2</text>
</g>
<g font-size="1.2">
<text x="16.3" y="40.1">V+3.3V</text>
<text x="21.8" y="41.1">U201/A</text>
<text x="73.7" y="40.1">V+3.3V</text>
<text x="79.2" y="41.1">U201/B</text>
<text x="143.6" y="40.1">V+3.3V</text>
<text x="149.1" y="41.1">U201/C</text>
<text x="188.4" y="40.1">V+3.3V</text>
<text x="193.9" y="41.1">U201/D</text>
<text x="245.7" y="40.1">V+3.3V</text>
<text x="251.3" y="41.1">U201/E</text>
<text x="13.8" y="48.3">C201</text>
<text x="13.8" y="51.2">0.1u</text>
<text x="19.2" y="48.3">C202</text>
<text x="19.2" y="51.2">0.1u</text>
<text x="54" y="50.9">V+3.3V</text>
<text x="71.1" y="48.3">C203</text>
<text x="71.1" y="51.2">0.1u</text>
<text x="76.5" y="48.3">C204</text>
<text x="76.5" y="51.2">0.1u</text>
<text x="141" y="48.3">C206</text>
<text x="141" y="51.2">0.1u</text>
<text x="146.4" y="48.3">C207</text>
<text x="146.4" y="51.2">0.1u</text>
<text x="185.8" y="48.3">C208</text>
<text x="185.8" y="51.2">0.1u</text>
<text x="191.2" y="48.3">C209</text>
<text x="191.2" y="51.2">0.1u</text>
<text x="243.2" y="48.3">C210</text>
<text x="243.2" y="51.2">0.1u</text>
<text x="248.6" y="48.3">C211</text>
<text x="248.6" y="51.2">0.1u</text>
<text x="17" y="56.7">GND</text>
<text x="56.8" y="58.1">R209</text>
<text x="56.8" y="59.3">NC</text>
<text x="62.2" y="58.1">R210</text>
<text x="62.2" y="59.3">NC</text>
<text x="64.9" y="59.9">TP1</text>
<text x="74.3" y="56.7">GND</text>
<text x="144.2" y="56.7">GND</text>
<text x="189" y="56.7">GND</text>
<text x="246.4" y="56.7">GND</text>
<text x="251.3" y="58.4">LCMXO2-640-TQFP100</text>
<text x="66.7" y="61.7">TP2</text>
<text x="273.3" y="60.3">GND</text>
<text x="176" y="68.9">TP3</text>
<text x="177.8" y="70.7">TP4</text>
<text x="179.6" y="72.5">TP5</text>
<text x="181.4" y="74.3">TP6</text>
<text x="21.8" y="79.9">LCMXO2-640-TQFP100</text>
<text x="79.2" y="81.7">LCMXO2-640-TQFP100</text>
<text x="149.1" y="79.9">LCMXO2-640-TQFP100</text>
<text x="193.9" y="81.7">LCMXO2-640-TQFP100</text>
<text x="116.6" y="94.1" transform="rotate(-90 116.6 94.1)">R291</text>
<text x="118.4" y="94.1" transform="rotate(-90 118.4 94.1)">R292</text>
<text x="120.2" y="94.1" transform="rotate(-90 120.2 94.1)">R293</text>
<text x="122" y="94.1" transform="rotate(-90 122 94.1)">R294</text>
<text x="123.8" y="94.1" transform="rotate(-90 123.8 94.1)">R295</text>
<text x="125.6" y="94.1" transform="rotate(-90 125.6 94.1)">R296</text>
<text x="127.4" y="94.1" transform="rotate(-90 127.4 94.1)">R297</text>
<text x="129.2" y="94.1" transform="rotate(-90 129.2 94.1)">R298</text>
<text x="116.6" y="98.3" transform="rotate(-90 116.6 98.3)">0</text>
<text x="118.4" y="98.3" transform="rotate(-90 118.4 98.3)">0</text>
<text x="120.2" y="98.3" transform="rotate(-90 120.2 98.3)">0</text>
<text x="122" y="98.3" transform="rotate(-90 122 98.3)">0</text>
<text x="123.8" y="98.3" transform="rotate(-90 123.8 98.3)">0</text>
<text x="125.6" y="98.3" transform="rotate(-90 125.6 98.3)">0</text>
<text x="127.4" y="98.3" transform="rotate(-90 127.4 98.3)">0</text>
<text x="129.2" y="98.3" transform="rotate(-90 129.2 98.3)">0</text>
<text x="128.1" y="106.9">GND</text>
<text x="21.8" y="109.2">CN201</text>
<text x="33.5" y="110.1">R201</text>
<text x="33.5" y="113.1">10k</text>
<text x="40.7" y="113.7">R205</text>
<text x="40.7" y="114.9">12k</text>
<text x="27.7" y="121.2">GND</text>
<text x="38.5" y="121.2">GND</text>
<text x="21.8" y="127.1">CN202</text>
<text x="33.5" y="128">R202</text>
<text x="33.5" y="131">10k</text>
<text x="40.7" y="131.6">R206</text>
<text x="40.7" y="132.8">12k</text>
<text x="27.7" y="139.2">GND</text>
<text x="38.5" y="139.2">GND</text>
<text x="21.8" y="145.1">CN203</text>
<text x="33.5" y="146">R203</text>
<text x="33.5" y="148.9">10k</text>
<text x="40.7" y="149.5">R207</text>
<text x="40.7" y="150.7">12k</text>
<text x="27.7" y="157.1">GND</text>
<text x="38.5" y="157.1">GND</text>
<text x="21.8" y="163">CN204</text>
<text x="33.5" y="163.9">R204</text>
<text x="33.5" y="166.9">10k</text>
<text x="40.7" y="167.5">R208</text>
<text x="40.7" y="168.7">12k</text>
<text x="77.3" y="169.2">V+3.3V</text>
<text x="27.6" y="179.9">V+5V</text>
<text x="27.7" y="175">GND</text>
<text x="38.5" y="175">GND</text>
<text x="66.7" y="177.3">CN210</text>
<text x="71.9" y="176.3">V+3.3V</text>
<text x="80.1" y="175.5">R211</text>
<text x="80.1" y="176.7">4.7k</text>
<text x="83.7" y="175.5">R212</text>
<text x="83.7" y="176.7">4.7k</text>
<text x="87.3" y="175.5">R213</text>
<text x="87.3" y="176.7">NC</text>
<text x="90.8" y="175.5">R214</text>
<text x="90.8" y="176.7">4.7k</text>
<text x="21.8" y="182.7">CN205</text>
<text x="66.7" y="191.1">Value</text>
<text x="83.7" y="190.8">R215</text>
<text x="83.7" y="192">4.7k</text>
<text x="27.7" y="194.7">GND</text>
<text x="72.5" y="192.9">GND</text>
<text x="81.5" y="200.1">GND</text>
</g>
<g font-size="1.2" fill="#6e0000">
<text x="19.6" y="44.6">93</text>
<text x="19.6" y="42.8">80</text>
<text x="22.7" y="45.3">VCCIO_0</text>
<text x="22.7" y="43.5">VCCIO_0</text>
<text x="36.3" y="47.1">PT6C_0</text>
<text x="36.4" y="45.3">PT6B_0</text>
<text x="36.4" y="43.5">PT6A_0</text>
<text x="42.5" y="46.4">97</text>
<text x="42.5" y="44.6">98</text>
<text x="42.5" y="42.8">99</text>
<text x="77" y="44.6">55</text>
<text x="77" y="42.8">73</text>
<text x="80.1" y="45.3">VCCIO_1</text>
<text x="80.1" y="43.5">VCCIO_1</text>
<text x="93.6" y="47.1">PR2C_1</text>
<text x="93.6" y="43.5">PR2A_1</text>
<text x="93.6" y="45.3">PR2B_1</text>
<text x="99.8" y="42.8">75</text>
<text x="99.8" y="44.6">74</text>
<text x="99.8" y="46.4">71</text>
<text x="146.9" y="44.6">46</text>
<text x="146.9" y="42.8">26</text>
<text x="150" y="45.3">VCCIO_2</text>
<text x="150" y="43.5">VCCIO_2</text>
<text x="163.6" y="45.3">PB4C_2</text>
<text x="163.6" y="47.1">PB4D_2</text>
<text x="163.6" y="43.5">PB4B_2</text>
<text x="169.7" y="42.8">28</text>
<text x="169.7" y="44.6">29</text>
<text x="169.7" y="46.4">30</text>
<text x="191.7" y="44.6">23</text>
<text x="192.4" y="42.8">5</text>
<text x="194.8" y="45.3">VCCIO_3</text>
<text x="194.8" y="43.5">VCCIO_3</text>
<text x="202.1" y="47.1">PL2C_PCLKT3_2_3</text>
<text x="208.6" y="43.5">PL2A_3</text>
<text x="208.6" y="45.3">PL2B_3</text>
<text x="214.5" y="46.4">3</text>
<text x="214.5" y="42.8">1</text>
<text x="214.5" y="44.6">2</text>
<text x="248.4" y="44.6">100</text>
<text x="249.1" y="42.8">50</text>
<text x="252.2" y="45.3">VCC</text>
<text x="252.2" y="43.5">VCC</text>
<text x="267.5" y="47.1">GND</text>
<text x="267.5" y="45.3">GND</text>
<text x="267.5" y="43.5">GND</text>
<text x="271.9" y="46.4">33</text>
<text x="271.9" y="44.6">22</text>
<text x="271.9" y="42.8">6</text>
<text x="33.2" y="50.7">PT7A_TDO_0</text>
<text x="33.8" y="52.5">PT7B_TDI_0</text>
<text x="36.3" y="48.9">PT6D_0</text>
<text x="42.5" y="50">95</text>
<text x="42.5" y="53.6">91</text>
<text x="42.5" y="51.8">94</text>
<text x="42.5" y="48.2">96</text>
<text x="47.1" y="49.9">JTAG_TDO</text>
<text x="47.1" y="51.7">JTAG_TDI</text>
<text x="47.1" y="53.5">JTAG_TCK</text>
<text x="93.6" y="48.9">PR2D_1</text>
<text x="93.6" y="50.7">PR3A_1</text>
<text x="93.6" y="52.5">PR3B_1</text>
<text x="99.8" y="50">69</text>
<text x="99.8" y="51.8">68</text>
<text x="99.8" y="48.2">70</text>
<text x="99.8" y="53.6">67</text>
<text x="157" y="50.7">PB6D_PCLKC2_0_2</text>
<text x="157.1" y="48.9">PB6C_PCLKT2_0_2</text>
<text x="163" y="52.5">PB10A_2</text>
<text x="169.7" y="53.6">37</text>
<text x="169.7" y="51.8">36</text>
<text x="169.7" y="50">35</text>
<text x="169.7" y="48.2">34</text>
<text x="174.4" y="53.5">RX_CH4</text>
<text x="174.4" y="51.7">RX_CH3</text>
<text x="174.4" y="49.9">RX_CH2</text>
<text x="174.4" y="48.1">RX_CH1</text>
<text x="201.9" y="48.9">PL2D_PCLKC3_2_3</text>
<text x="208.6" y="52.5">PL3B_3</text>
<text x="208.6" y="50.7">PL3A_3</text>
<text x="214.5" y="53.6">9</text>
<text x="214.5" y="51.8">8</text>
<text x="214.5" y="50">7</text>
<text x="214.5" y="48.2">4</text>
<text x="267.5" y="52.5">GND</text>
<text x="267.5" y="48.9">GND</text>
<text x="267.5" y="50.7">GND</text>
<text x="271.9" y="53.6">79</text>
<text x="271.9" y="51.8">72</text>
<text x="271.9" y="48.2">44</text>
<text x="271.9" y="50">56</text>
<text x="29.9" y="59.6">PT9A_PCLKT0_1_0</text>
<text x="33.1" y="56">PT7D_TMS_0</text>
<text x="33.3" y="54.3">PT7C_TCK_0</text>
<text x="37.7" y="57.8">NC_0</text>
<text x="42.5" y="58.9">88</text>
<text x="42.5" y="55.3">90</text>
<text x="42.5" y="57.1">89</text>
<text x="47.1" y="55.3">JTAG_TMS</text>
<text x="93.6" y="54.3">PR3C_1</text>
<text x="93.6" y="56">PR3D_1</text>
<text x="93.6" y="57.8">PR5A_1</text>
<text x="93.6" y="59.6">PR5B_1</text>
<text x="99.8" y="57.1">65</text>
<text x="99.8" y="58.9">64</text>
<text x="99.8" y="55.3">66</text>
<text x="156.4" y="57.8">PB10D_PCLKC2_1_2</text>
<text x="156.5" y="56">PB10C_PCLKT2_1_2</text>
<text x="163" y="54.3">PB10B_2</text>
<text x="163" y="59.6">PB12A_2</text>
<text x="169.7" y="58.9">40</text>
<text x="169.7" y="55.3">38</text>
<text x="169.7" y="57.1">39</text>
<text x="202.1" y="59.6">PL5A_PCLKT3_1_3</text>
<text x="208.5" y="54.3">PL3C_3</text>
<text x="208.5" y="56">PL3D_3</text>
<text x="209.7" y="57.8">NC_3</text>
<text x="214.5" y="55.3">10</text>
<text x="214.5" y="57.1">11</text>
<text x="214.5" y="58.9">12</text>
<text x="267.5" y="56">GND</text>
<text x="267.5" y="54.3">GND</text>
<text x="271.9" y="55.3">92</text>
<text x="27" y="65">PT9D_SDA/PCLKC0_0_0</text>
<text x="27.3" y="63.2">PT9C_SCL/PCLKT0_0_0</text>
<text x="29.8" y="61.4">PT9B_PCLKC0_1_0</text>
<text x="42.5" y="60.7">87</text>
<text x="42.5" y="62.5">86</text>
<text x="42.5" y="64.3">85</text>
<text x="47.1" y="64.2">I2C_SDA</text>
<text x="47.1" y="62.4">I2C_SCL</text>
<text x="87" y="63.2">PR5D_PCLKC1_0_1</text>
<text x="87.1" y="61.4">PR5C_PCLKT1_0_1</text>
<text x="95" y="65">NC_1</text>
<text x="99.8" y="64.3">61</text>
<text x="99.8" y="60.7">63</text>
<text x="99.8" y="62.5">62</text>
<text x="162.9" y="63.2">PB12C_2</text>
<text x="162.9" y="65">PB12D_2</text>
<text x="163" y="61.4">PB12B_2</text>
<text x="169.7" y="62.5">42</text>
<text x="169.7" y="64.3">43</text>
<text x="169.7" y="60.7">41</text>
<text x="202" y="61.4">PL5B_PCLKC3_1_3</text>
<text x="208.5" y="63.2">PL5C_3</text>
<text x="208.5" y="65">PL5D_3</text>
<text x="214.5" y="60.7">13</text>
<text x="214.5" y="62.5">14</text>
<text x="214.5" y="64.3">15</text>
<text x="29.5" y="70.4">PT10C_JTAGENB_0</text>
<text x="35.7" y="68.6">PT10B_0</text>
<text x="35.7" y="66.8">PT10A_0</text>
<text x="42.5" y="69.7">82</text>
<text x="42.5" y="71.5">81</text>
<text x="42.5" y="67.9">83</text>
<text x="42.5" y="66.1">84</text>
<text x="93.6" y="70.4">PR6C_1</text>
<text x="93.6" y="68.6">PR6B_1</text>
<text x="93.6" y="66.8">PR6A_1</text>
<text x="99.8" y="67.9">59</text>
<text x="99.8" y="66.1">60</text>
<text x="99.8" y="71.5">57</text>
<text x="99.8" y="69.7">58</text>
<text x="160.6" y="70.4">PB14C_SN_2</text>
<text x="163" y="66.8">PB14A_2</text>
<text x="163" y="68.6">PB14B_2</text>
<text x="169.7" y="71.5">31</text>
<text x="169.7" y="66.1">45</text>
<text x="169.7" y="67.9">47</text>
<text x="169.7" y="69.7">48</text>
<text x="172.6" y="71.4">CLK</text>
<text x="208.5" y="70.4">PL6C_3</text>
<text x="208.6" y="66.8">PL6A_3</text>
<text x="208.6" y="68.6">PL6B_3</text>
<text x="214.5" y="69.7">18</text>
<text x="214.5" y="71.5">19</text>
<text x="214.5" y="66.1">16</text>
<text x="214.5" y="67.9">17</text>
<text x="28" y="72.2">PT10D_PROGRAMN_0</text>
<text x="31.6" y="77.5">PT11D_DONE_0</text>
<text x="31.9" y="75.8">PT11C_INITN_0</text>
<text x="35.7" y="74">PT11A_0</text>
<text x="42.5" y="76.8">76</text>
<text x="42.5" y="75.1">77</text>
<text x="42.5" y="73.3">78</text>
<text x="93.6" y="72.2">PR6D_1</text>
<text x="93.6" y="77.5">PR7C_1</text>
<text x="93.6" y="75.8">PR7B_1</text>
<text x="93.6" y="74">PR7A_1</text>
<text x="99.8" y="75.1">53</text>
<text x="99.8" y="73.3">54</text>
<text x="99.8" y="76.8">52</text>
<text x="156.2" y="72.2">PB6A_MCLK/CCLK_2</text>
<text x="157.3" y="74">PB6B_SO/SPISO_2</text>
<text x="157.8" y="75.8">PB14D_SI/SISPI_2</text>
<text x="158.6" y="77.5">PB4A_CSSPIN_2</text>
<text x="169.7" y="73.3">32</text>
<text x="169.7" y="75.1">49</text>
<text x="169.7" y="76.8">27</text>
<text x="172.6" y="76.8">CS</text>
<text x="172.6" y="75">SI</text>
<text x="172.6" y="73.2">SO</text>
<text x="202" y="75.8">PL7B_PCLKC3_0_3</text>
<text x="202.1" y="74">PL7A_PCLKT3_0_3</text>
<text x="208.5" y="72.2">PL6D_3</text>
<text x="208.5" y="77.5">PL7C_3</text>
<text x="214.5" y="73.3">20</text>
<text x="214.5" y="75.1">21</text>
<text x="214.5" y="76.8">24</text>
<text x="93.6" y="79.3">PR7D_1</text>
<text x="99.8" y="78.6">51</text>
<text x="208.5" y="79.3">PL7D_3</text>
<text x="214.5" y="78.6">25</text>
<text x="142.7" y="100.8">GATE_DRIVE</text>
<text x="26.3" y="110.9">1</text>
<text x="26.3" y="112.7">2</text>
<text x="47.1" y="110.8">RX_CH1</text>
<text x="26.3" y="114.5">3</text>
<text x="26.3" y="130.6">2</text>
<text x="26.3" y="128.8">1</text>
<text x="47.1" y="128.8">RX_CH2</text>
<text x="26.3" y="132.4">3</text>
<text x="26.3" y="148.5">2</text>
<text x="26.3" y="146.7">1</text>
<text x="47.1" y="146.7">RX_CH3</text>
<text x="26.3" y="150.3">3</text>
<text x="26.3" y="166.5">2</text>
<text x="26.3" y="164.7">1</text>
<text x="47.1" y="164.6">RX_CH4</text>
<text x="26.3" y="168.3">3</text>
<text x="71.1" y="179">1</text>
<text x="26.3" y="184.4">1</text>
<text x="71.1" y="180.8">2</text>
<text x="71.1" y="182.6">3</text>
<text x="71.1" y="184.4">4</text>
<text x="95.5" y="180.7">JTAG_TDO</text>
<text x="95.5" y="182.5">JTAG_TDI</text>
<text x="95.5" y="184.3">JTAG_TCK</text>
<text x="26.3" y="188">3</text>
<text x="26.3" y="186.2">2</text>
<text x="71.1" y="186.2">5</text>
<text x="71.1" y="188">6</text>
<text x="95.5" y="186.1">JTAG_TMS</text>
</g>
<g font-size="1.2" fill="#005200">
<text x="104.7" y="53.3">CH1_LH</text>
<text x="104.7" y="51.6">CH1_RL</text>
<text x="104.8" y="49.8">CH1_RH</text>
<text x="104.7" y="58.7">CH2_RL</text>
<text x="104.7" y="55.1">CH1_LL</text>
<text x="104.8" y="56.9">CH2_RH</text>
<text x="172.8" y="55.1">CH4_RL</text>
<text x="172.8" y="58.7">CH4_LL</text>
<text x="172.9" y="56.9">CH4_RH</text>
<text x="104.7" y="60.5">CH2_LH</text>
<text x="104.7" y="62.3">CH2_LL</text>
<text x="172.8" y="60.5">CH4_LH</text>
<text x="104.7" y="76.6">CH3_LH</text>
<text x="104.7" y="74.8">CH3_RL</text>
<text x="104.8" y="73.1">CH3_RH</text>
<text x="104.7" y="78.4">CH3_LL</text>
<text x="110" y="83.8">CH4_LH</text>
<text x="110.1" y="89.2">CH4_RL</text>
<text x="110.1" y="85.6">CH4_LL</text>
<text x="110.2" y="87.4">CH4_RH</text>
</g>
</svg>
